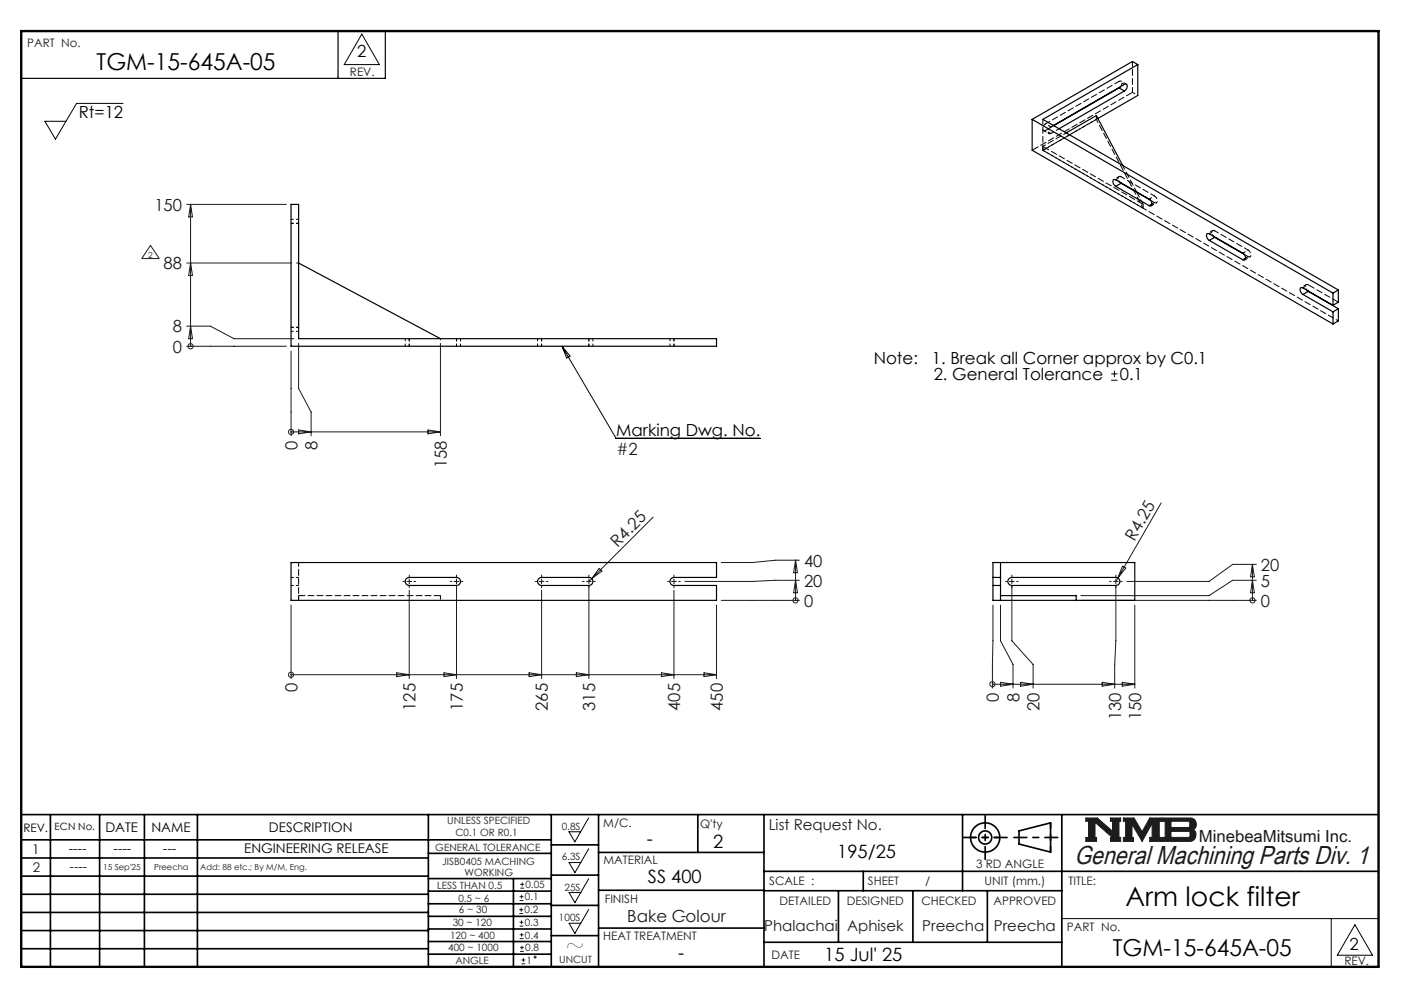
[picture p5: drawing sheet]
<svg xmlns="http://www.w3.org/2000/svg" width="297mm" height="210mm" viewBox="0 0 297 210" stroke-linecap="round" stroke-linejoin="round" font-family="sans-serif">
<g fill="none" stroke="#000" stroke-width=".35">
<path d="M4.5 172.3h287.1M4.5 177.6h112.1M10.7 172.3v32.2M21.1 172.3v32.2M30.5 172.3v32.2M41.8 172.3v32.2M90.6 172.3v32.2M116.6 172.3v32.2M116.6 178.7h10M126.6 172.3v32.2M147.6 172.3v8M161.6 172.3v32.2"/>
<path d="M203.6 172.3v16.1M215.6 175.7l6.6-1.7v6.2l-6.6-1.7zM224.6 172.3v32.2M4.5 185.3h86.1M4.5 181.4h86.1M4.5 189.1h86.1M4.5 193h86.1M4.5 196.8h86.1M90.6 199.1h26M90.6 193.8h26M90.6 188.5h26M90.6 191.1h26"/>
<path d="M90.6 180.5h26M90.6 185.8h26M90.6 196.5h26M108.6 185.8v18.5M116.6 185.1h10M116.6 191.5h10M116.6 197.9h10M126.6 196.3h35M126.6 188.3h35M126.6 180.3h35M161.6 184.3h130M161.6 199.3h63"/>
<path d="M161.6 188.4h63M177.4 188.4v10.9M182.6 184.3v4.1M193.1 188.4v10.9M208.9 188.4v10.9M4.5 200.6h86.1M90.6 201.8h26"/>
<circle cx="208.4" cy="177.1" r="3.1"/>
<circle cx="208.4" cy="177.1" r="1.39"/>
</g>
<path d="M229.7 173h2.4l3.3 2.8v-2.1h-.5v-.7h2.2v.7h-.4v3.4h.4v.8h-2.2v-.8h.4l-3.7-3.2v3.2h.4v.8h-2.3v-.8h.6v-3.4h-.6zM237.6 173h2.3l1.7 2.9 1.6-2.9h2.5v.7h-.5v3.4h.5v.8h-2.5v-.8h.5v-3l-2.1 3.8-2.1-3.6v2.9h.3v.7h-2.2v-.8h.5v-3.4h-.5zM245.9 173h6a1.34 1.34 0 0 1 1.1 1 1.34 1.34 0 0 1-.6 1.5 1.33 1.33 0 0 1 .5 1.4 1.33 1.33 0 0 1-1.2 1h-5.8v-.8h.6v-3.4h-.6zM247.7 173.7h3.8l.2 .2v.8l-.3 .3h-3.7zM247.7 175.8h3.8l.2 .3v.7l-.3 .3h-3.7z" fill="none" stroke="#191924" stroke-width=".21"/>
<path d="M76.5 7.2l3.8 6.5h-7.5zM124.5 173l-2.9 5-1.2-2.1h2.4M124.5 179.5l-2.9 5.1-1.2-2.2h2.4M124.5 185.8l-2.9 5.1-1.2-2.1h2.4M124.5 192.3l-2.9 5.1-1.2-2.1h2.4M224.6 194.3h67M281.6 194.3v10.2M286.6 195.6l3.7 6.4h-7.4z" fill="none" stroke="#000" stroke-width=".21"/>
<path d="M4.5 6.6h287.1" fill="none" stroke="#000" stroke-width=".21" stroke-dasharray="6.3 1.3 1.3 1.3" stroke-dashoffset="1.9"/>
<path d="M71.5 6.6v10M81.5 6.6v10h-77" fill="none" stroke="#000" stroke-width=".25"/>
<path d="M205.3 177.1h6.2M222.2 174v6.2" fill="none" stroke="#000" stroke-width=".35" stroke-dasharray="15.2 1.3 1.3 1.3" stroke-dashoffset="14.1"/>
<path d="M203.8 177.1h9.2M208.4 172.5v9.2M214.5 177.1h9.3" fill="none" stroke="#000" stroke-width=".35" stroke-dasharray="15.2 1.3 1.3 1.3" stroke-dashoffset="12.5"/>
<path d="M4.5 6.6h287.1v197.9h-287.1z" fill="none" stroke="#000" stroke-width=".5"/>
<path d="M229.7 173v.7h.6v3.4h-.6v.8h2.3v-.8h-.4v-3.2l3.7 3.2h-.4v.8h2.2v-.8h-.4v-3.4h.4v-.7h-2.2v.7h.5v2.1l-3.3-2.8zM237.6 173v.7h.5v3.4h-.5v.8h2.2v-.7h-.3v-2.9l2.1 3.6 2.1-3.8v3h-.5v.8h2.5v-.8h-.5v-3.4h.5v-.7h-2.5l-1.6 2.9-1.7-2.9zM247.7 175.8h3.8l.2 .3v.7l-.3 .3h-3.7zM245.9 173v.7h.6v3.4h-.6v.8h6.3l.5-.5 .3-.8-.1-.7-.5-.4a1.34 1.34 0 0 0 .6-1.5 1.34 1.34 0 0 0-1.1-1zM247.7 173.7h3.7l.3 .2v.9l-.3 .2h-3.7z" fill-rule="evenodd" fill="#191924"/>
<path d="M26 21.9h-9.8l-4.5 7.5-2.2-3.8h4.5M118.9 73.2l11.4 19.5h30.5M118.9 73.2l1.7 2.1-.7 .4zM235.1 79.1h1.3M235.7 78.4v1.3M235.1 80.4h1.3" fill="none" stroke="#000" stroke-width=".21"/>
<g fill="none" stroke="#191924" stroke-width=".21">
<path d="M31.8 51.9l1.9 2.8h-3.7zM39.5 43.2h21.1M39.5 55.6h22.2M40.3 43.2v30M40.3 43.2l.4 2.7h-.8zM40.3 55.6l.4 2.7h-.8zM39.5 73.2h21.1M39.5 69h5l5 2.6h12.7M40.3 73.2h.1M40.3 69l.4 2.6h-.8zM61.6 74.2v18M63.2 72.6v9.6l2.6 5v5"/>
<path d="M93.2 72.6v19.6M61.6 91.3h.1M61.6 91.3h31.6M63.2 90.9l2.6 .4-2.6 .4zM90.5 90.9l2.7 .4-2.7 .4zM138.2 109.4l-13.6 13.6M168.3 118.5v8.5M168.3 118.5l.4 2.6h-.8zM169.1 118.5h-5l-5 .5h-6.5M237.4 119.7l.7 .4-1.6 2.1zM245.6 106.4l-9.1 15.8M264.9 119.4v7.6"/>
<path d="M264.9 119.4l.4 2.6h-.8zM265.8 119.4h-5l-5 3.6h-17.4M61.6 128v15.5M86.6 124.8v18.7M96.1 123h1M96.6 122.5v1M96.6 124v19.5M114.1 123h1M114.6 124.8v18.7M114.6 122.5v1M124.6 124v19.5M126.8 120.2l.5 .6-2.1 1.6z"/>
<path d="M142.1 123h1M142.6 124.8v18.7M142.6 122.5v1M151.6 128v15.5M152.6 127h16.5M168.3 127h.1M168.3 122.7l.4 2.7h-.8zM169.1 122.7h-5l-5 .3h-14.2M210 128l-.1 17.5M211.6 128v7.5l2.7 5v5M213.5 123h1M214 124v11.5l4.5 5v5"/>
<path d="M214 122.5v1M228.6 127h37.2M236 124v11.5l-.2 5v5M236.5 122.2l-.5 .8M240 128v17.5M264.9 127h.1M264.9 122.7l.4 2.7h-.8zM265.8 122.7h-5l-5 3.3h-27.2M61.6 142.7h.1M61.6 142.7h90M83.9 142.3l2.7 .4-2.7 .4zM93.9 142.3l2.7 .4-2.7 .4z"/>
<path d="M111.9 142.3l2.7 .4-2.7 .4zM121.9 142.3l2.7 .4-2.7 .4zM139.9 142.3l2.7 .4-2.7 .4zM148.9 142.3l2.7 .4-2.7 .4zM209.9 144.7h.1M209.9 144.7h30.1M211.6 144.3l2.7 .4-2.7 .4zM215.9 144.3l2.6 .4-2.6 .4zM233.2 144.3l2.6 .4-2.6 .4zM237.4 144.3l2.6 .4-2.6 .4zM109.9 193.2h.8M109.9 192.4h.8"/>
<path d="M109.9 195.9h.8M109.9 195h.8M109.9 190.4h.8M109.9 189.6h.8M109.9 198.5h.8M109.9 197.7h.8M110.1 187.8h.8M110.1 187h.8M110.3 192v.8M110.3 194.6v.9M110.3 189.2v.8M110.3 197.3v.8"/>
<path d="M110.4 200v.8M110.5 186.6v.8M110 201.2h.8M110 200.4h.8M110.3 203.8h.8M110.3 203h.8M110.7 202.6v.8"/>
<circle cx="40.3" cy="73.2" r=".54"/>
<circle cx="61.6" cy="91.3" r=".54"/>
<circle cx="168.3" cy="127" r=".54"/>
<circle cx="264.9" cy="127" r=".54"/>
<circle cx="61.6" cy="142.7" r=".54"/>
<circle cx="209.9" cy="144.7" r=".54"/>
<circle cx="113.2" cy="202.4" r=".2"/>
</g>
<g fill="none" stroke="#191924" stroke-width=".21" stroke-dasharray="15.2 1.3 1.3 1.3">
<path d="M63.2 55.6h-.5M93.2 71.6v.3M85.6 123h-.4M86.6 123v-.5M86.6 123h-.5M86.6 123v.5M86.6 123h.5M86.6 122v-.4M86.6 124v.3M87.6 123h.3M95.6 123h-.4M96.6 122v-.4"/>
<path d="M96.6 124v.3M97.6 123h.3M113.6 123h-.4M114.6 122v-.4M114.6 124v.3M115.6 123h.3M123.6 123h-.4M124.6 123h.5M124.6 123v-.5M124.6 123h-.5M124.6 123v.5M124.6 122v-.4"/>
<path d="M124.6 124v.3M125.6 123h.3M141.6 123h-.4M142.6 122v-.4M142.6 124v.3M143.6 123h.3M213 123h-.3M214 122v-.4M214 124v.3M215 123h.4M235 123h-.3M236 123h.5"/>
<path d="M236 123v-.5M236 123h-.5M236 123v.5M236 122v-.4M236 124v.3M237 123h.4"/>
</g>
<g fill="none" stroke="#000" stroke-width=".25">
<path d="M236.7 18.6l1.2 .6M236.7 18.6l-13.8 8M237 18.3l-.3 .3M237.9 19.2a.93 .93 0 0 0 .3-1.4l-15.4 8.7M237.9 19.2l-13.9 8M240.7 13.7l-1.1-.7-21.3 12.2M240.7 13.7l-20.1 11.5 62.5 36.1M240.7 13.7v6.5l-8.5 4.9M218.3 25.2l63.7 36.8M218.3 25.2v6.6l63.7 36.7M225.6 28.1l6.3-3.7 5.6 10.6M236 39.4a.93 .93 0 0 1-.3-1.5l7.4 4.2a.93 .93 0 0 1 .3 1.5l-.3-.1"/>
<path d="M236 39.4l7.1 4.1M236.9 38.5l.3 .3M237.2 38.8l6.2 3.6M237.2 38.8l-1.2 .6M61.6 43.2h1.6v28.4h88.4v1.6h-90zM63.2 55.6l30 16M240.4 40.6l.1 .1M243.7 43.1l-.6 .4M255.8 50.8a.93 .93 0 0 1-.3-1.4l7.4 4.1a.93 .93 0 0 1 .3 1.5l-.3-.1M255.8 50.8l7.1 4.1M256.7 49.9l.2 .3M256.9 50.2l-1.1 .6"/>
<path d="M256.9 50.2l6.3 3.6M263.5 54.6l-.6 .3M275.6 62.3a.93 .93 0 0 1-.3-1.5l6.7 3.8M275.6 62.3l6.4 3.6M276.5 61.4l.2 .2M276.7 61.6l6.4 3.7M276.7 61.6l-1.1 .7M282 62v2.6M282 65.9v2.6M283.1 61.3l-1.1 .7M283.1 61.3v2.6l-1.1 .7M283.1 65.3v2.6l-1.1 .6"/>
<path d="M283.1 65.3l-1.1 .6M61.6 119h90v3.1h-9a.85 .85 0 0 0-.9 .9 .85 .85 0 0 0 .9 .8h9v3.2h-90zM211.6 119v3.1M85.9 122.4l.7-.3h10a.85 .85 0 0 1 .8 .9 .85 .85 0 0 1-.8 .8h-10a.85 .85 0 0 1-.8-.5 .85 .85 0 0 1 .1-.9zM113.9 122.4l.7-.3h10a.85 .85 0 0 1 .8 .9 .85 .85 0 0 1-.8 .8h-10a.85 .85 0 0 1-.8-.5 .85 .85 0 0 1 .1-.9zM210 122.1v1.7M210 122.1h1.6M210 123.8h1.6M210 122.1v-3.1h30v8h-30v-3.2M211.6 122.1v1.7M211.6 123.8v3.2M211.6 126h16v1"/>
<path d="M213.4 122.4l.6-.3h22a.85 .85 0 0 1 .9 .9 .85 .85 0 0 1-.9 .8h-22a.85 .85 0 0 1-.7-.5 .85 .85 0 0 1 .1-.9z"/>
</g>
<path d="M220.6 31v.8M231.9 24.4v.8M237.2 37.4l7 4.1M241.8 43.2v.8M256.9 48.8l7.1 4.1M63.2 119v8" fill="none" stroke="#000" stroke-width=".21" stroke-dasharray="1.3 .6" stroke-dashoffset=".4"/>
<g fill="none" stroke="#000" stroke-width=".21" stroke-dasharray="1.3 .6" stroke-dashoffset=".8">
<path d="M63.2 47.2h-1.6M63.2 46.4h-1.6M61.6 70.1h1.6M63.2 69.2h-1.6M85.7 71.6v1.6M86.6 73.2v-1.6M96.6 73.2v-1.6M97.4 73.2v-1.6M113.7 71.6v1.6M114.6 73.2v-1.6M124.6 73.2v-1.6M125.4 73.2v-1.6"/>
<path d="M141.7 71.6v1.6M142.6 73.2v-1.6M63.2 123.8h-1.6M63.2 122.1h-1.6"/>
</g>
<path d="M221.2 27.6h-.2a.62 .62 0 0 1-.5-.5 .62 .62 0 0 1 .3-.6l.4-.3M222.3 28.2l-.2 .1a.62 .62 0 0 1-.5-.5 .62 .62 0 0 1 .4-.7l.3-.3M231.9 25.2l9.9 18.8M244.2 41.5a.93 .93 0 0 1 .3 1.4l-.3-.1M244.2 42.8l-.8-.4M264 52.9a.93 .93 0 0 1 .3 1.4h-.3M264 54.3l-.8-.5M63.2 126v1M93.2 126v1" fill="none" stroke="#000" stroke-width=".21" stroke-dasharray="1.3 .6" stroke-dashoffset=".5"/>
<path d="M93.2 126h-30" fill="none" stroke="#000" stroke-width=".21" stroke-dasharray="1.3 .6" stroke-dashoffset="-.1"/>
<path d="M218.3 31.8l21.3-12.3M220.6 31.8l11.3-6.6M241.8 43.2l-21.2-12.2M241.8 44l-21.2-12.2M276.7 60.2l6.4 3.7" fill="none" stroke="#000" stroke-width=".21" stroke-dasharray="1.3 .6" stroke-dashoffset="-.2"/>
<g fill="none" stroke="#000" stroke-width=".21" stroke-dasharray="1.3 .6" stroke-dashoffset=".7">
<path d="M237.9 17.9l-1.2-.7M238.3 17.8l-1.1-.6M239.6 19.5l1.1 .7M220.7 27.6l1.2 .7M222.3 28.2l-1.1-.6M222.3 26.8l-1.1-.6M236 38l1.2-.6M236.7 37.3l-1.1 .7M243.1 42.1l1.1-.6M243.5 43.5l1.1-.6M255.8 49.5l1.1-.7M256.5 48.8l-1.1 .6"/>
<path d="M262.9 53.5l1.1-.6M263.3 55l1.1-.7M275.6 60.9l1.1-.7M276.3 60.2l-1.1 .6M283.1 67.9l-62.5-36.1"/>
</g>
<path d="M236.7 17.2l.2-.1a.62 .62 0 0 1 .5 .6 .62 .62 0 0 1-.3 .6h-.1M236.9 38.5a.78 .78 0 0 1-.1-1.2l.4 .1M256.7 49.9a.78 .78 0 0 1-.1-1.2l.3 .1M276.5 61.4a.78 .78 0 0 1-.1-1.2h.3" fill="none" stroke="#000" stroke-width=".21" stroke-dasharray="1.3 .6" stroke-dashoffset=".9"/>
<path d="M222.3 26.8l.5-.3M243.7 43.1l.5-.3M263.5 54.6l.5-.3" fill="none" stroke="#000" stroke-width=".21" stroke-dasharray="1.3 .6"/>
<path d="M220.6 31.8l11.6-6.7M220.6 31l5-2.9M222.9 26.6l-1.7 1M224 27.2l-1.7 1" fill="none" stroke="#000" stroke-width=".21" stroke-dasharray="1.3 .6" stroke-dashoffset=".6"/>
<path d="M239.6 13v6.5M220.6 25.2v6.6M221.2 26.2l15.5-9M240.5 40.7l1.3 2.5" fill="none" stroke="#000" stroke-width=".21" stroke-dasharray="1.3 .6" stroke-dashoffset=".2"/>
<path d="M237.5 35l2.9 5.6" fill="none" stroke="#000" stroke-width=".21" stroke-dasharray="1.3 .6" stroke-dashoffset=".3"/>
<text font-size="5.6" x="238.1" y="191.5">Arm lock filter</text>
<text font-size="5.5" fill="#191924" x="227.3" y="182.7">General Machining Parts Div. 1</text>
<g font-size="4.9">
<text x="20.4" y="14.8">TGM-15-645A-05</text>
<text x="119.6" y="201.6">~</text>
<text x="235.4" y="202.1">TGM-15-645A-05</text>
</g>
<g font-size="3.9">
<text x="136.9" y="178.6">-</text>
<text x="150.9" y="179.3">2</text>
<text x="177.1" y="181.4">195/25</text>
<text x="137.1" y="186.7">SS 400</text>
<text x="143.5" y="202.9">-</text>
<text x="174.4" y="203.2">15 Jul' 25</text>
</g>
<g font-size="3.5">
<text x="75.6" y="12.1">2</text>
<text x="16.7" y="24.9">Rt=12</text>
<text x="184.8" y="76.9">Note:</text>
<text x="197.1" y="76.9">1. Break all Corner approx by C0.1</text>
<text x="197.5" y="80.4">2. General Tolerance</text>
<text x="236.9" y="80.4">0.1</text>
<text x="130.4" y="92.2">Marking Dwg. No.</text>
<text x="285.5" y="200.9">2</text>
</g>
<g font-size="3.5" fill="#191924">
<text x="32.7" y="44.6">150</text>
<text x="34.6" y="57">88</text>
<text x="36.6" y="70.3">8</text>
<text x="36.6" y="74.6">0</text>
<text x="62.9" y="95.1" transform="rotate(-90 62.9 95.1)">0</text>
<text x="67.2" y="95.1" transform="rotate(-90 67.2 95.1)">8</text>
<text x="94.5" y="99" transform="rotate(-90 94.5 99)">158</text>
<text x="130.4" y="96.2">#2</text>
<text x="130.6" y="115.9" transform="rotate(-45 130.6 115.9)">R4.25</text>
<text x="170.1" y="119.8">40</text>
<text x="240" y="114.6" transform="rotate(-60 240 114.6)">R4.25</text>
<text x="170.1" y="124.1">20</text>
<text x="266.7" y="124.1">5</text>
<text x="266.7" y="120.7">20</text>
<text x="170.1" y="128.3">0</text>
<text x="266.7" y="128.3">0</text>
<text x="62.9" y="146.4" transform="rotate(-90 62.9 146.4)">0</text>
<text x="211.3" y="148.4" transform="rotate(-90 211.3 148.4)">0</text>
<text x="215.6" y="148.4" transform="rotate(-90 215.6 148.4)">8</text>
<text x="87.9" y="150.3" transform="rotate(-90 87.9 150.3)">125</text>
<text x="97.9" y="150.3" transform="rotate(-90 97.9 150.3)">175</text>
<text x="115.9" y="150.3" transform="rotate(-90 115.9 150.3)">265</text>
<text x="125.9" y="150.3" transform="rotate(-90 125.9 150.3)">315</text>
<text x="143.9" y="150.3" transform="rotate(-90 143.9 150.3)">405</text>
<text x="152.9" y="150.3" transform="rotate(-90 152.9 150.3)">450</text>
<text x="219.9" y="150.4" transform="rotate(-90 219.9 150.4)">20</text>
<text x="237.1" y="152.4" transform="rotate(-90 237.1 152.4)">130</text>
<text x="241.4" y="152.4" transform="rotate(-90 241.4 152.4)">150</text>
<text x="253.6" y="178.1">MinebeaMitsumi Inc.</text>
<text x="132.7" y="194.9">Bake Colour</text>
<text x="144" y="194.8">-</text>
</g>
<g font-size="3.2" fill="#191924">
<text x="162.6" y="175.5">List Request No.</text>
<text x="161.7" y="196.8">Phalachai</text>
<text x="179.2" y="196.8">Aphisek</text>
<text x="195.1" y="196.8">Preecha</text>
<text x="210.2" y="196.8">Preecha</text>
</g>
<g font-size="2.8">
<text x="22.3" y="175.9">DATE</text>
<text x="32" y="175.9">NAME</text>
<text x="56.9" y="175.9">DESCRIPTION</text>
<text x="6.8" y="180.6">1</text>
<text x="14.5" y="180.3">----</text>
<text x="24" y="180.3">----</text>
<text x="34.5" y="180.3">---</text>
<text x="51.7" y="180.3">ENGINEERING RELEASE</text>
</g>
<g font-size="2.8" fill="#191924">
<text x="7" y="184.5">2</text>
<text x="14.7" y="184.2">----</text>
</g>
<g font-size="2.5" fill="#191924">
<text x="5.7" y="9.8">PART No.</text>
<text x="74" y="16">REV.</text>
<text x="127.6" y="174.8">M/C.</text>
<text x="148.1" y="175.1">Q'ty</text>
<text x="127.6" y="182.8">MATERIAL</text>
<text x="206.5" y="183.6">3 RD ANGLE</text>
<text x="127.9" y="191">FINISH</text>
<text x="162.7" y="187.2">SCALE :</text>
<text x="164.9" y="191.4">DETAILED</text>
<text x="179.1" y="191.4">DESIGNED</text>
<text x="183.6" y="187.2">SHEET</text>
<text x="194.9" y="191.4">CHECKED</text>
<text x="195.7" y="187.2">/</text>
<text x="208.3" y="187.2">UNIT (mm.)</text>
<text x="210.2" y="191.4">APPROVED</text>
<text x="226" y="187.2">TITLE:</text>
<text x="225.7" y="196.8">PART No.</text>
<text x="127.6" y="198.9">HEAT TREATMENT</text>
<text x="163.2" y="202.9">DATE</text>
<text x="284.4" y="204.1">REV.</text>
</g>
<text font-size="2.5" x="4.9" y="175.9">REV.</text>
<text font-size="2.1" x="11.6" y="175.6">ECN No.</text>
<g font-size="2.1" fill="#191924">
<text x="92.1" y="179.9">GENERAL TOLERANCE</text>
<text x="94.6" y="174.2">UNLESS SPECIFIED</text>
<text x="96.4" y="176.8">C0.1 OR R0.1</text>
<text x="118.8" y="175.5">0.8S</text>
<text x="93.5" y="182.9">JISB0405 MACHING</text>
<text x="98.2" y="185.3">WORKING</text>
<text x="118.8" y="181.9">6.3S</text>
<text x="92.5" y="187.9">LESS THAN 0.5</text>
<text x="97" y="190.7">0.5 ~ 6</text>
<text x="111" y="190.4">0.1</text>
<text x="111.2" y="187.8">0.05</text>
<text x="119.4" y="188.4">25S</text>
<text x="95.8" y="195.8">30 ~ 120</text>
<text x="97.1" y="193.1">6 ~ 30</text>
<text x="110.9" y="193.2">0.2</text>
<text x="111" y="195.9">0.3</text>
<text x="118.2" y="194.8">100S</text>
<text x="94.8" y="201.1">400 ~ 1000</text>
<text x="95.2" y="198.5">120 ~ 400</text>
<text x="96.3" y="203.9">ANGLE</text>
<text x="111" y="198.5">0.4</text>
<text x="111.1" y="201.2">0.8</text>
<text x="111.4" y="203.8">1</text>
<text x="118.3" y="203.7">UNCUT</text>
</g>
<g font-size="1.8" fill="#191924">
<text x="31.3" y="54.5">2</text>
<text x="21.8" y="183.9">15 Sep'25</text>
<text x="32.6" y="183.9">Preecha</text>
<text x="42.4" y="183.9">Add: 88 etc.; By M/M, Eng.</text>
</g>
</svg>
